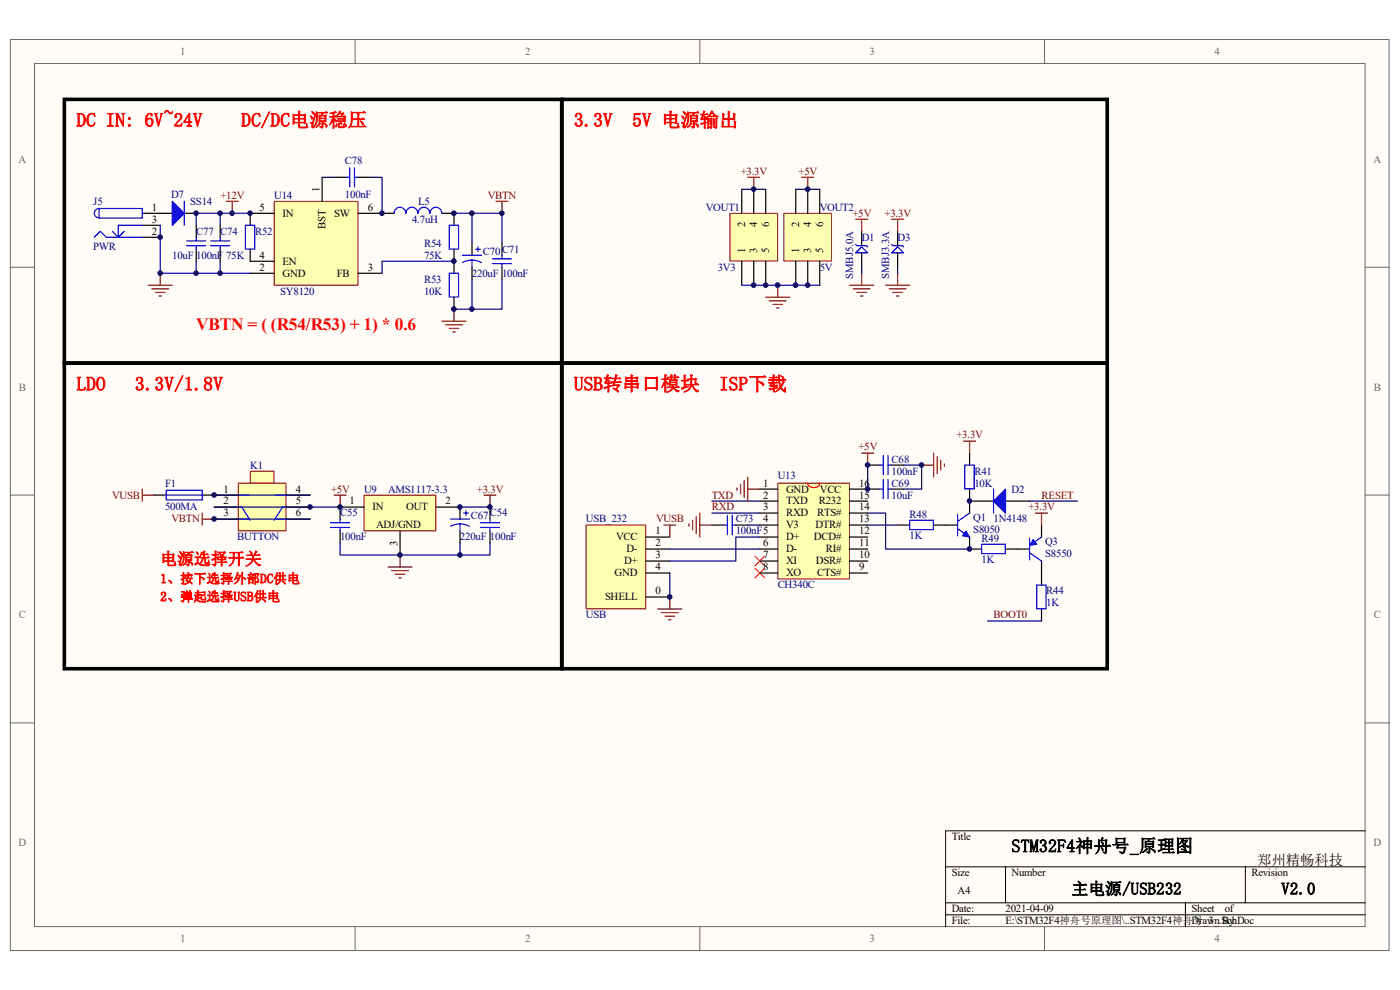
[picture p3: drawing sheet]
<svg xmlns="http://www.w3.org/2000/svg" width="297mm" height="210mm" viewBox="0 0 297 210" stroke-linecap="round" stroke-linejoin="round" font-family="sans-serif">
<path d="M2.2 8.4h292.5v193.2h-292.5z" fill="#fffcf8"/>
<path d="M2.2 8.4h292.5v193.2h-292.5z" fill="none" stroke="#696969" stroke-width=".21"/>
<path d="M7.4 13.5h282.2v183.1h-282.2z" fill="#fffcf8"/>
<g fill="none" stroke="#696969" stroke-width=".21">
<path d="M7.3 13.5h282.3v183.1h-282.3zM75.3 8.4v5.1M148.5 8.4v5.1M221.6 8.4v5.1M2.2 56.7h5.1M289.6 56.7h5.1M2.2 105h5.1M289.6 105h5.1M2.2 153.3h5.1M289.6 153.3h5.1M75.3 196.6v5.1M148.5 196.6v5.1"/>
<path d="M221.6 196.6v5.1"/>
</g>
<path d="M289.6 176.2h-89v20.4M200.6 183.9h89M200.6 191.5h89M200.6 194h89M213.3 183.9v7.6M251.5 191.5v5.1M264.2 183.9v7.6" fill="none" stroke="#000" stroke-width=".21"/>
<path d="M13.6 21.1h105.6v55.9h-105.6zM119.2 21.1h115.7v55.9h-115.7zM13.6 77h105.6v64.9h-105.6zM119.2 77h115.7v64.9h-115.7z" fill="none" stroke="#000" stroke-width=".76"/>
<path d="M154.9 45.3h10.1v10.1h-10.1z" fill="#ffffb0"/>
<path d="M154.9 45.3h10.1v10.1h-10.1z" fill="none" stroke="#800000" stroke-width=".21"/>
<path d="M157.4 40.2v5M157.4 55.4v5.1M159.9 40.2v5M159.9 55.4v5.1M162.4 40.2v5M162.4 55.4v5.1" fill="none" stroke="#000" stroke-width=".25"/>
<path d="M166.3 45.3h10.1v10.1h-10.1z" fill="#ffffb0"/>
<path d="M166.3 45.3h10.1v10.1h-10.1z" fill="none" stroke="#800000" stroke-width=".21"/>
<path d="M168.8 40.2v5M168.8 55.4v5.1M171.4 40.2v5M171.4 55.4v5.1M173.9 40.2v5M173.9 55.4v5.1M182.8 49.1v3M182.8 53.6v3.1M190.4 49.1v3M190.4 53.6v3.1" fill="none" stroke="#000" stroke-width=".25"/>
<path d="M157.4 40.2h5M168.8 40.2h5.1M182.8 56.7v1.3M190.4 56.7v1.3M157.4 60.5h16.5" fill="none" stroke="#000080" stroke-width=".25"/>
<g fill="none" stroke="#800000" stroke-width=".25">
<path d="M158.6 37.6h2.6M159.9 37.6v2.6M170.1 37.6h2.5M171.4 37.6v2.6M181.5 46.5h2.6M182.8 46.5v2.6M182.8 58v2.5M189.2 46.5h2.5M190.4 46.5v2.6M190.4 58v2.5M162.4 63.1h5.1M163.2 63.8h3.6"/>
<path d="M164 64.6h2M164.7 65.3h.5M165 60.5v2.6M180.3 60.5h5M181 61.3h3.6M181.8 62h2M182.5 62.8h.6M187.9 60.5h5.1M188.6 61.3h3.6M189.4 62h2M190.2 62.8h.5"/>
</g>
<path d="M181.5 51.9l.3 .2h2l.3 .3M182.8 52.4l1.3 1.2h-2.6zM189.2 51.9l.2 .2h2l.3 .3M190.4 52.4l1.3 1.2h-2.5z" fill="none" stroke="#00f" stroke-width=".25"/>
<path d="M124.4 111.4h12.6v17.8h-12.6z" fill="#ffffb0"/>
<path d="M124.3 111.4h12.7v17.8h-12.7z" fill="none" stroke="#800000" stroke-width=".21"/>
<g fill="none" stroke="#000" stroke-width=".25">
<path d="M184.1 98.7h2.5M189.2 98.7h2.5M205.7 96.1v2.6M137 113.9h5.1M137 116.5h5.1M137 119h5.1M151 111.4h2.5M156.1 111.4h2.5M184.1 103.7h2.5M189.2 103.7h2.5M190.4 111.4h2.6M198.1 111.4h5"/>
<path d="M205.7 113.9v2.6h2.5M205.7 103.7v5.1M205.7 106.3h5.1M213.3 116.5h5.1M213.3 106.3h5.1M221 111.4v2.5M221 119v5.1M137 121.6h5.1M137 126.6h5.1M221 129.2v2.5"/>
</g>
<g fill="none" stroke="#800000" stroke-width=".25">
<path d="M182.8 96.1h2.5M184.1 96.1v2.6M195.5 98.7h2.6M198.1 96.1v5.1M198.8 96.9v3.5M199.6 97.6v2.1M200.4 98.4v.5M204.4 93.6h2.6M205.7 93.6v2.5M140.8 111.4h2.6M142.1 111.4v2.5M146.2 111.1v.5"/>
<path d="M146.9 110.4v2M147.7 109.6v3.6M148.5 111.4h2.5M148.5 108.8v5.1M156.3 103.5v.5M157.1 102.7v2.1M157.9 102v3.5M158.6 101.2v5.1M158.6 103.7h2.6M219.7 108.8h2.5M221 108.8v2.6M139.6 129.2h5"/>
<path d="M140.3 129.9h3.6M141.1 130.7h2M141.8 131.5h.6M142.1 126.6v2.6"/>
</g>
<path d="M184.1 98.7v5M191.7 98.7h3.8v5h-3.8M142.1 116.5h19.1M151 106.3h10.2M151 108.8h10.2M158.6 111.4h2.6M184.1 108.8h3.8v7.7h17.8M184.1 111.4h6.3M218.4 106.3h10.2M142.1 121.6v5M209.5 131.7h11.5" fill="none" stroke="#000080" stroke-width=".25"/>
<path d="M160.2 118l2 2M162.2 118l-2 2M160.2 120.5l2 2.1M162.2 120.5l-2 2.1" fill="none" stroke="#f00" stroke-width=".21"/>
<g fill="none" stroke="#00f" stroke-width=".25">
<path d="M186.6 98.7h.8M187.4 96.6v4.1M188.4 96.6v4.1M188.4 98.7h.8M204.7 98.7h2v5h-2zM153.5 111.4h.8M154.3 109.3v4.1M155.3 109.3v4.1M155.3 111.4h.8M186.6 103.7h.8M187.4 101.7v4.1M188.4 101.7v4.1"/>
<path d="M188.4 103.7h.8M193 110.4h5v1.9h-5zM203.1 112.1l2.6 1.8M203.1 109.1v4.6M205.7 108.8l-2.6 1.8M208.2 115.4h5.1v2h-5.1zM210.8 103.7v5.1M218.4 114.2v4.6M218.4 117.2l2.6 1.8M221 113.9l-1.8 1.3M219.9 124.1h2v5h-2z"/>
</g>
<g fill="#00f" stroke="#00f" stroke-width=".21">
<path d="M204.9 112.7l.8 1.2-1.5-.2z"/>
<path d="M219.2 114.4l.7 1-1.5 .3z"/>
</g>
<path d="M210.8 106.3l2.5-2.6v5.1z" fill="#00f" stroke="#00f" stroke-width=".25"/>
<path d="M165.1 102.5h15.1v20.3h-15.1z" fill="#ffffb0"/>
<path d="M165 102.5h15.2v20.3h-15.2z" fill="none" stroke="#800000" stroke-width=".21"/>
<g fill="none" stroke="#000" stroke-width=".25">
<path d="M30.2 45.2h3.8M30.2 50.3h3.8M30.2 47.8h3.8M161.2 103.7h3.8M161.2 106.3h3.8M161.2 108.8h3.8M161.2 111.4h3.8M161.2 113.9h3.8M161.2 116.5h3.8M161.2 119h3.8M180.3 103.7h3.8M180.3 106.3h3.8"/>
<path d="M180.3 108.8h3.8M180.3 111.4h3.8M180.3 113.9h3.8M180.3 116.5h3.8M180.3 119h3.8M161.2 121.6h3.8M180.3 121.6h3.8"/>
</g>
<path d="M171.4 102.5a1.32 1.32 0 0 0 1.2 .9 1.32 1.32 0 0 0 1.3-.9" fill="none" stroke="#f00" stroke-width=".25"/>
<path d="M161.2 113.9h-5.1v5.1h-14" fill="none" stroke="#000080" stroke-width=".25"/>
<path d="M20 50.3l1.3-1.2 1.3 1.2h7.6M21 44.2h9.2v2.1h-9.2zM21 44.2a.99 .99 0 0 0-1 1 .99 .99 0 0 0 1 1M26.4 49.1l-1.3 1.2M30.2 47.8h-5.1v2.5l-1.3-1.2" fill="none" stroke="#00f" stroke-width=".25"/>
<path d="M34 58v2.5M31.5 60.5h5M32.2 61.3h3.6M33 62h2M33.7 62.8h.6" fill="none" stroke="#800000" stroke-width=".25"/>
<path d="M58.2 42.8h17.7v17.7h-17.7z" fill="#ffffb0"/>
<path d="M58.2 42.7h17.7v17.8h-17.7z" fill="none" stroke="#800000" stroke-width=".21"/>
<g fill="none" stroke="#000" stroke-width=".25">
<path d="M68.3 37.6v5.1M70.9 37.6h2.5M76 37.6h2.5M34 45.2h2.5M39.1 45.2h2.5M41.6 47.8v2.5M41.6 52.9v2.5M46.7 47.8v2.5M46.7 52.9v2.5M53.1 58h5.1M53.1 52.9v2.5h5.1M58.2 45.2h-5.1v2.6"/>
<path d="M76 58h5.1M76 45.2h7.6M93.8 45.2h2.5v2.6M96.3 52.9v5.1M100.1 51.6v2.5M100.1 56.7v2.5M106.5 51.6v2.5M106.5 56.7v2.5M96.3 63.1v2.5"/>
</g>
<path d="M36.5 42.7l2.6 2.5-2.6 2.6z" fill="#00f" stroke="#00f" stroke-width=".25"/>
<g fill="none" stroke="#00f" stroke-width=".25">
<path d="M73.4 37.6h.8M74.2 35.6v4.1M75.2 35.6v4.1M75.2 37.6h.8M39.1 42.7v5.1M39.6 51.1h4.1M39.6 52.1h4.1M41.6 50.3v.8M41.6 52.1v.8M44.7 51.1h4M44.7 52.1h4M46.7 50.3v.8"/>
<path d="M46.7 52.1v.8M52.1 47.8h1.9v5h-1.9zM86.1 45.2a1.25 1.25 0 0 0-1.3-1.2 1.25 1.25 0 0 0-1.2 1.2M88.6 45.2a1.25 1.25 0 0 0-1.2-1.2 1.25 1.25 0 0 0-1.3 1.2M91.2 45.2a1.25 1.25 0 0 0-1.3-1.2 1.25 1.25 0 0 0-1.2 1.2M93.7 45.2a1.25 1.25 0 0 0-1.2-1.2 1.25 1.25 0 0 0-1.3 1.2M95.3 47.8h2v5h-2zM95.3 58h2v5h-2zM98.1 54.1h4.1M100.1 55.2v1.5M100.1 55.2l1.3 .2 .7 .3M100.1 55.2l-.8 .1-1.2 .4"/>
<path d="M100.9 52.9h1M101.4 52.4v1M104.5 54.9h4M104.5 55.9h4M106.5 54.1v.8M106.5 55.9v.8"/>
</g>
<path d="M68.3 37.6h2.6M78.5 37.6h2.6v7.6M34 47.8v10.2h19.1M41.6 55.4v2.6M46.7 45.2v2.6M46.7 55.4v2.6M53.1 45.2h-11.5v2.6M96.3 55.4h-15.2v2.6M96.3 45.2h10.2v6.4M100.1 45.2v6.4M100.1 59.2v6.4M106.5 59.2v6.4h-10.2" fill="none" stroke="#000080" stroke-width=".25"/>
<path d="M48 42.7h2.5M49.3 42.7v2.5M105.2 42.7h2.6M106.5 42.7v2.5M93.8 68.1h5.1M94.5 68.9h3.6M95.3 69.7h2M96.1 70.4h.5M96.3 65.6v2.5" fill="none" stroke="#800000" stroke-width=".25"/>
<path d="M50.6 102.5h10.1v10.1h-10.1z" fill="#ffffb0"/>
<path d="M50.5 102.5h10.2v10.1h-10.2z" fill="none" stroke="#800000" stroke-width=".21"/>
<path d="M45.4 105h5.1M45.4 107.6h5.1M45.4 110.1h5.1M60.7 105h5.1M60.7 107.6h5.1M60.7 110.1h5.1" fill="none" stroke="#000" stroke-width=".25"/>
<path d="M53.1 100h5v2.4h-5z" fill="#ffffb0"/>
<path d="M53.1 99.9h5v2.5h-5z" fill="none" stroke="#800000" stroke-width=".21"/>
<path d="M35.3 105h7.6M35.3 104h7.6v2h-7.6zM50.5 107.6h.8l1.8 2.8M50.5 110.1h2.3M50.5 105h2.3M58.4 110.1h2.3M58.4 105h2.3M60.7 107.6h-.8l-1.7 2.8M70.1 111.9h4.1M70.1 110.9h4.1M72.2 110.1v.8M72.2 111.9v.8" fill="none" stroke="#00f" stroke-width=".25"/>
<path d="M30.2 103.7v2.6M30.2 105h2.5M42.9 108.8v2.6M42.9 110.1h2.5" fill="none" stroke="#800000" stroke-width=".25"/>
<path d="M32.7 105h2.6M42.9 105h2.5M72.2 107.6v2.5M72.2 112.7v2.5" fill="none" stroke="#000" stroke-width=".25"/>
<path d="M77.3 105.1h15.2v7.5h-15.2z" fill="#ffffb0"/>
<path d="M77.2 105h15.3v7.6h-15.3z" fill="none" stroke="#800000" stroke-width=".21"/>
<path d="M72.2 107.6h5M84.9 112.7v5M92.5 107.6h5.1v2.5M97.6 112.7v2.5M103.9 107.6v2.5M103.9 112.7v2.5" fill="none" stroke="#000" stroke-width=".25"/>
<path d="M70.9 105h2.5M72.2 105v2.6M84.9 117.7v2.6M102.7 105h2.5M103.9 105v2.6M82.3 120.3h5.1M83.1 121h3.6M83.9 121.8h2M84.6 122.6h.5" fill="none" stroke="#800000" stroke-width=".25"/>
<path d="M95.6 110.1h4M97.6 111.1v1.6M97.6 111.1l1.2 .2 .8 .4M97.6 111.1l-.9 .1-1.1 .4M98.4 108.8h1M98.9 108.3v1M101.9 110.9h4.1M101.9 111.9h4.1M103.9 110.1v.8M103.9 111.9v.8" fill="none" stroke="#00f" stroke-width=".25"/>
<path d="M45.4 107.6h26.8M45.4 110.1h20.4M45.4 105h20.4M72.2 115.2v2.5h31.7v-2.5M97.6 115.2v2.5M97.6 107.6h6.3" fill="none" stroke="#000080" stroke-width=".25"/>
<g fill="#000080" stroke="#000080" stroke-width=".21">
<circle cx="34" cy="57.9" r=".48"/>
<circle cx="34" cy="50.3" r=".48"/>
<circle cx="41.6" cy="57.9" r=".48"/>
<circle cx="41.6" cy="45.2" r=".48"/>
<circle cx="45.4" cy="110.1" r=".48"/>
<circle cx="45.4" cy="105" r=".48"/>
<circle cx="46.7" cy="57.9" r=".48"/>
<circle cx="46.7" cy="45.2" r=".48"/>
<circle cx="49.2" cy="45.2" r=".48"/>
<circle cx="53" cy="45.2" r=".48"/>
<circle cx="65.8" cy="107.5" r=".48"/>
<circle cx="72.1" cy="107.5" r=".48"/>
<circle cx="81" cy="45.2" r=".48"/>
<circle cx="84.8" cy="117.7" r=".48"/>
<circle cx="96.3" cy="65.6" r=".49"/>
<circle cx="96.3" cy="55.4" r=".49"/>
<circle cx="96.3" cy="45.2" r=".49"/>
<circle cx="97.6" cy="117.7" r=".48"/>
<circle cx="97.6" cy="107.5" r=".48"/>
<circle cx="100.1" cy="65.6" r=".49"/>
<circle cx="100.1" cy="45.2" r=".49"/>
<circle cx="103.9" cy="107.5" r=".48"/>
<circle cx="106.5" cy="45.2" r=".48"/>
<circle cx="142.1" cy="126.6" r=".48"/>
<circle cx="159.9" cy="60.5" r=".48"/>
<circle cx="159.9" cy="40.1" r=".48"/>
<circle cx="162.4" cy="60.5" r=".48"/>
<circle cx="165" cy="60.5" r=".49"/>
<circle cx="168.8" cy="60.5" r=".49"/>
<circle cx="171.3" cy="60.5" r=".48"/>
<circle cx="171.3" cy="40.1" r=".48"/>
<circle cx="184" cy="103.7" r=".48"/>
<circle cx="184" cy="98.6" r=".48"/>
<circle cx="195.5" cy="98.6" r=".48"/>
<circle cx="205.7" cy="116.4" r=".48"/>
<circle cx="205.7" cy="106.3" r=".48"/>
</g>
<g font-size="4.1" fill="#f00">
<text x="16.2" y="26.8">DC IN: 6V~24V</text>
<text x="51.2" y="26.8">DC/DC电源稳压</text>
<text x="121.8" y="26.8">3.3V</text>
<text x="134.1" y="26.8">5V 电源输出</text>
<text x="16.2" y="82.8">LDO</text>
<text x="28.6" y="82.8">3.3V/1.8V</text>
<text x="121.8" y="82.8">USB转串口模块</text>
<text x="152.5" y="82.8">ISP下载</text>
</g>
<text font-size="3.8" x="214.6" y="180.8">STM32F4神舟号_原理图</text>
<text font-size="3.7" fill="#f00" x="41.6" y="69.9">VBTN = ( (R54/R53) + 1) * 0.6</text>
<text font-size="3.6" fill="#f00" x="34" y="119.8">电源选择开关</text>
<g font-size="3.6">
<text x="227.3" y="189.7">主电源/USB232</text>
<text x="271.8" y="189.7">V2.0</text>
</g>
<text font-size="3.1" x="266.7" y="183.4">郑州精畅科技</text>
<g font-size="2.8" fill="#f00">
<text x="34" y="123.7">1、按下选择外部DC供电</text>
<text x="34" y="127.5">2、弹起选择USB供电</text>
</g>
<g font-size="2.3" fill="#696969">
<text x="38.2" y="11.6">1</text>
<text x="111.4" y="11.6">2</text>
<text x="184.5" y="11.6">3</text>
<text x="257.6" y="11.6">4</text>
<text x="3.9" y="34.5">A</text>
<text x="291.4" y="34.5">A</text>
<text x="4" y="82.8">B</text>
<text x="291.4" y="82.8">B</text>
<text x="4" y="131.2">C</text>
<text x="291.4" y="131.2">C</text>
<text x="3.9" y="179.5">D</text>
<text x="291.4" y="179.5">D</text>
<text x="38.2" y="199.9">1</text>
<text x="111.4" y="199.9">2</text>
<text x="184.5" y="199.9">3</text>
<text x="257.6" y="199.9">4</text>
</g>
<g font-size="2.3" fill="#000080">
<text x="73.2" y="34.8">C78</text>
<text x="36.3" y="41.9">D7</text>
<text x="73.2" y="41.9">100nF</text>
<text x="19.8" y="43.4">J5</text>
<text x="40.3" y="43.4">SS14</text>
<text x="58.2" y="42.2">U14</text>
<text x="87.4" y="47.2">4.7uH</text>
<text x="88.7" y="43.4">L5</text>
<text x="149.7" y="44.7">VOUT1</text>
<text x="173.9" y="44.7">VOUT2</text>
<text x="19.8" y="53.1">PWR</text>
<text x="41.6" y="49.8">C77</text>
<text x="46.7" y="49.8">C74</text>
<text x="54.1" y="49.8">R52</text>
<text x="90" y="52.3">R54</text>
<text x="106.5" y="53.6">C71</text>
<text x="182.8" y="51">D1</text>
<text x="190.4" y="51">D3</text>
<text x="36.5" y="54.9">10uF 100nF</text>
<text x="48" y="54.9">75K</text>
<text x="90" y="54.9">75K</text>
<text x="90" y="59.9">R53</text>
<text x="100.1" y="58.7">220uF</text>
<text x="102.4" y="54.1">C70</text>
<text x="106.5" y="58.7">100nF</text>
<text x="152.3" y="57.4">3V3</text>
<text x="173.9" y="57.4">5V</text>
<text x="181" y="59.2" transform="rotate(-90 181 59.2)">SMBJ5.0A</text>
<text x="188.6" y="59.2" transform="rotate(-90 188.6 59.2)">SMBJ3.3A</text>
<text x="59.4" y="62.5">SY8120</text>
<text x="90" y="62.5">10K</text>
<text x="53.1" y="99.4">K1</text>
<text x="165" y="101.7">U13</text>
<text x="189.1" y="98.1">C68</text>
<text x="189.1" y="100.7">100nF</text>
<text x="206.7" y="100.7">R41</text>
<text x="35" y="103.2">F1</text>
<text x="77.3" y="104.5">U9</text>
<text x="82.3" y="104.5">AMS1117-3.3</text>
<text x="189.1" y="103.2">C69</text>
<text x="189.1" y="105.7">10uF</text>
<text x="206.7" y="103.2">10K</text>
<text x="214.6" y="104.5">D2</text>
<text x="35" y="108.3">500MA</text>
<text x="72.1" y="109.6">C55</text>
<text x="99.9" y="110.1">C67C54</text>
<text x="124.3" y="110.8">USB_232</text>
<text x="156.1" y="110.8">C73</text>
<text x="156.1" y="113.4">100nF5</text>
<text x="193" y="109.8">R48</text>
<text x="206.5" y="110.6">Q1</text>
<text x="206.5" y="113.1">S8050</text>
<text x="210.8" y="110.8">1N4148</text>
<text x="50.3" y="114.6">BUTTON</text>
<text x="72.1" y="114.6">100nF</text>
<text x="97.6" y="114.6">220uF 100nF</text>
<text x="193" y="114.4">1K</text>
<text x="208.2" y="114.9">R49</text>
<text x="208.2" y="119.5">1K</text>
<text x="221.7" y="115.7">Q3</text>
<text x="221.7" y="118.2">S8550</text>
<text x="165" y="124.8">CH340C</text>
<text x="124.3" y="131.2">USB</text>
<text x="222" y="126.1">R44</text>
<text x="222" y="128.6">1K</text>
</g>
<g font-size="2.3">
<text x="67.8" y="40.7" transform="rotate(-90 67.8 40.7)">1</text>
<text x="32.2" y="44.7">1</text>
<text x="32.2" y="47.2">3</text>
<text x="55" y="44.7">5</text>
<text x="59.9" y="46">IN</text>
<text x="70.9" y="46">SW</text>
<text x="78" y="44.7">6</text>
<text x="32.2" y="49.8">2</text>
<text x="69" y="48.7" transform="rotate(-90 69 48.7)">BST</text>
<text x="158.1" y="53.6" transform="rotate(-90 158.1 53.6)">1</text>
<text x="158.1" y="48.2" transform="rotate(-90 158.1 48.2)">2</text>
<text x="160.6" y="53.6" transform="rotate(-90 160.6 53.6)">3</text>
<text x="160.6" y="48.2" transform="rotate(-90 160.6 48.2)">4</text>
<text x="163.2" y="53.6" transform="rotate(-90 163.2 53.6)">5</text>
<text x="163.2" y="48.2" transform="rotate(-90 163.2 48.2)">6</text>
<text x="169.5" y="53.6" transform="rotate(-90 169.5 53.6)">1</text>
<text x="169.5" y="48.2" transform="rotate(-90 169.5 48.2)">2</text>
<text x="172.1" y="53.6" transform="rotate(-90 172.1 53.6)">3</text>
<text x="172.1" y="48.2" transform="rotate(-90 172.1 48.2)">4</text>
<text x="174.6" y="53.6" transform="rotate(-90 174.6 53.6)">5</text>
<text x="174.6" y="48.2" transform="rotate(-90 174.6 48.2)">6</text>
<text x="55" y="57.4">2</text>
<text x="55" y="54.9">4</text>
<text x="59.9" y="58.7">GND</text>
<text x="59.9" y="56.1">EN</text>
<text x="71.5" y="58.7">FB</text>
<text x="78" y="57.4">3</text>
<text x="47.4" y="104.5">1</text>
<text x="47.4" y="107">2</text>
<text x="62.7" y="104.5">4</text>
<text x="62.7" y="107">5</text>
<text x="74.1" y="107">1</text>
<text x="94.5" y="107">2</text>
<text x="161.9" y="103.2">1</text>
<text x="161.9" y="105.7">2</text>
<text x="166.8" y="104.5">GND</text>
<text x="166.8" y="107">TXD</text>
<text x="173.7" y="107">R232</text>
<text x="173.9" y="104.5">VCC</text>
<text x="182.3" y="105.7">15</text>
<text x="182.3" y="103.2">16</text>
<text x="47.4" y="109.6">3</text>
<text x="62.7" y="109.6">6</text>
<text x="79" y="108.3">IN</text>
<text x="79.8" y="112.1">ADJ/GND</text>
<text x="86.2" y="108.3">OUT</text>
<text x="139.1" y="113.4">1</text>
<text x="161.9" y="108.3">3</text>
<text x="161.9" y="110.8">4</text>
<text x="166.8" y="109.6">RXD</text>
<text x="166.8" y="112.1">V3</text>
<text x="173" y="112.1">DTR#</text>
<text x="173.4" y="109.6">RTS#</text>
<text x="182.3" y="113.4">12</text>
<text x="182.3" y="110.8">13</text>
<text x="182.3" y="108.3">14</text>
<text x="84.3" y="115.8" transform="rotate(-90 84.3 115.8)">3</text>
<text x="130.7" y="114.6">VCC</text>
<text x="132.4" y="119.7">D+</text>
<text x="132.9" y="117.2">D-</text>
<text x="139.1" y="115.9">2</text>
<text x="139.1" y="118.4">3</text>
<text x="161.9" y="115.9">6</text>
<text x="161.9" y="118.4">7</text>
<text x="166.8" y="114.6">D+</text>
<text x="166.8" y="117.2">D-</text>
<text x="166.8" y="119.7">XI</text>
<text x="172.7" y="114.6">DCD#</text>
<text x="173.1" y="119.7">DSR#</text>
<text x="175.2" y="117.2">RI#</text>
<text x="182.3" y="118.4">10</text>
<text x="182.3" y="115.9">11</text>
<text x="130.4" y="122.3">GND</text>
<text x="139.1" y="121">4</text>
<text x="161.9" y="121">8</text>
<text x="166.8" y="122.3">XO</text>
<text x="173.4" y="122.3">CTS#</text>
<text x="182.3" y="121">9</text>
<text x="128.4" y="127.3">SHELL</text>
<text x="139.1" y="126.1">0</text>
<text x="201.9" y="178.2">Title</text>
<text x="201.9" y="185.8">Size</text>
<text x="214.6" y="185.8">Number</text>
<text x="265.5" y="185.8">Revision</text>
<text x="203.2" y="189.7">A4</text>
<text x="201.9" y="193.5">Date:</text>
<text x="201.9" y="196">File:</text>
<text x="213.3" y="193.5">2021-04-09</text>
<text x="213.3" y="196">E:\STM32F4神舟号原理图\..STM32F4神舟Drawn By:</text>
<text x="252.7" y="193.5">Sheet</text>
<text x="259.8" y="193.5">of</text>
</g>
<g font-size="2.3" fill="#800000">
<text x="157.1" y="37">+3.3V</text>
<text x="169.4" y="37">+5V</text>
<text x="46.8" y="42.2">+12V</text>
<text x="103.5" y="42.2">VBTN</text>
<text x="180.9" y="46">+5V</text>
<text x="187.7" y="46">+3.3V</text>
<text x="182.1" y="95.5">+5V</text>
<text x="202.9" y="93">+3.3V</text>
<text x="23.8" y="105.7">VUSB</text>
<text x="70.2" y="104.5">+5V</text>
<text x="101.2" y="104.5">+3.3V</text>
<text x="151" y="105.7">TXD</text>
<text x="220.9" y="105.7">RESET</text>
<text x="36.4" y="110.8">VBTN</text>
<text x="139.2" y="110.8">VUSB</text>
<text x="151" y="108.3">RXD</text>
<text x="218.2" y="108.3">+3.3V</text>
<text x="210.8" y="131.2">BOOT0</text>
</g>
<text font-size="2.2" x="253.1" y="196">号_3_.SchDoc</text>
</svg>
